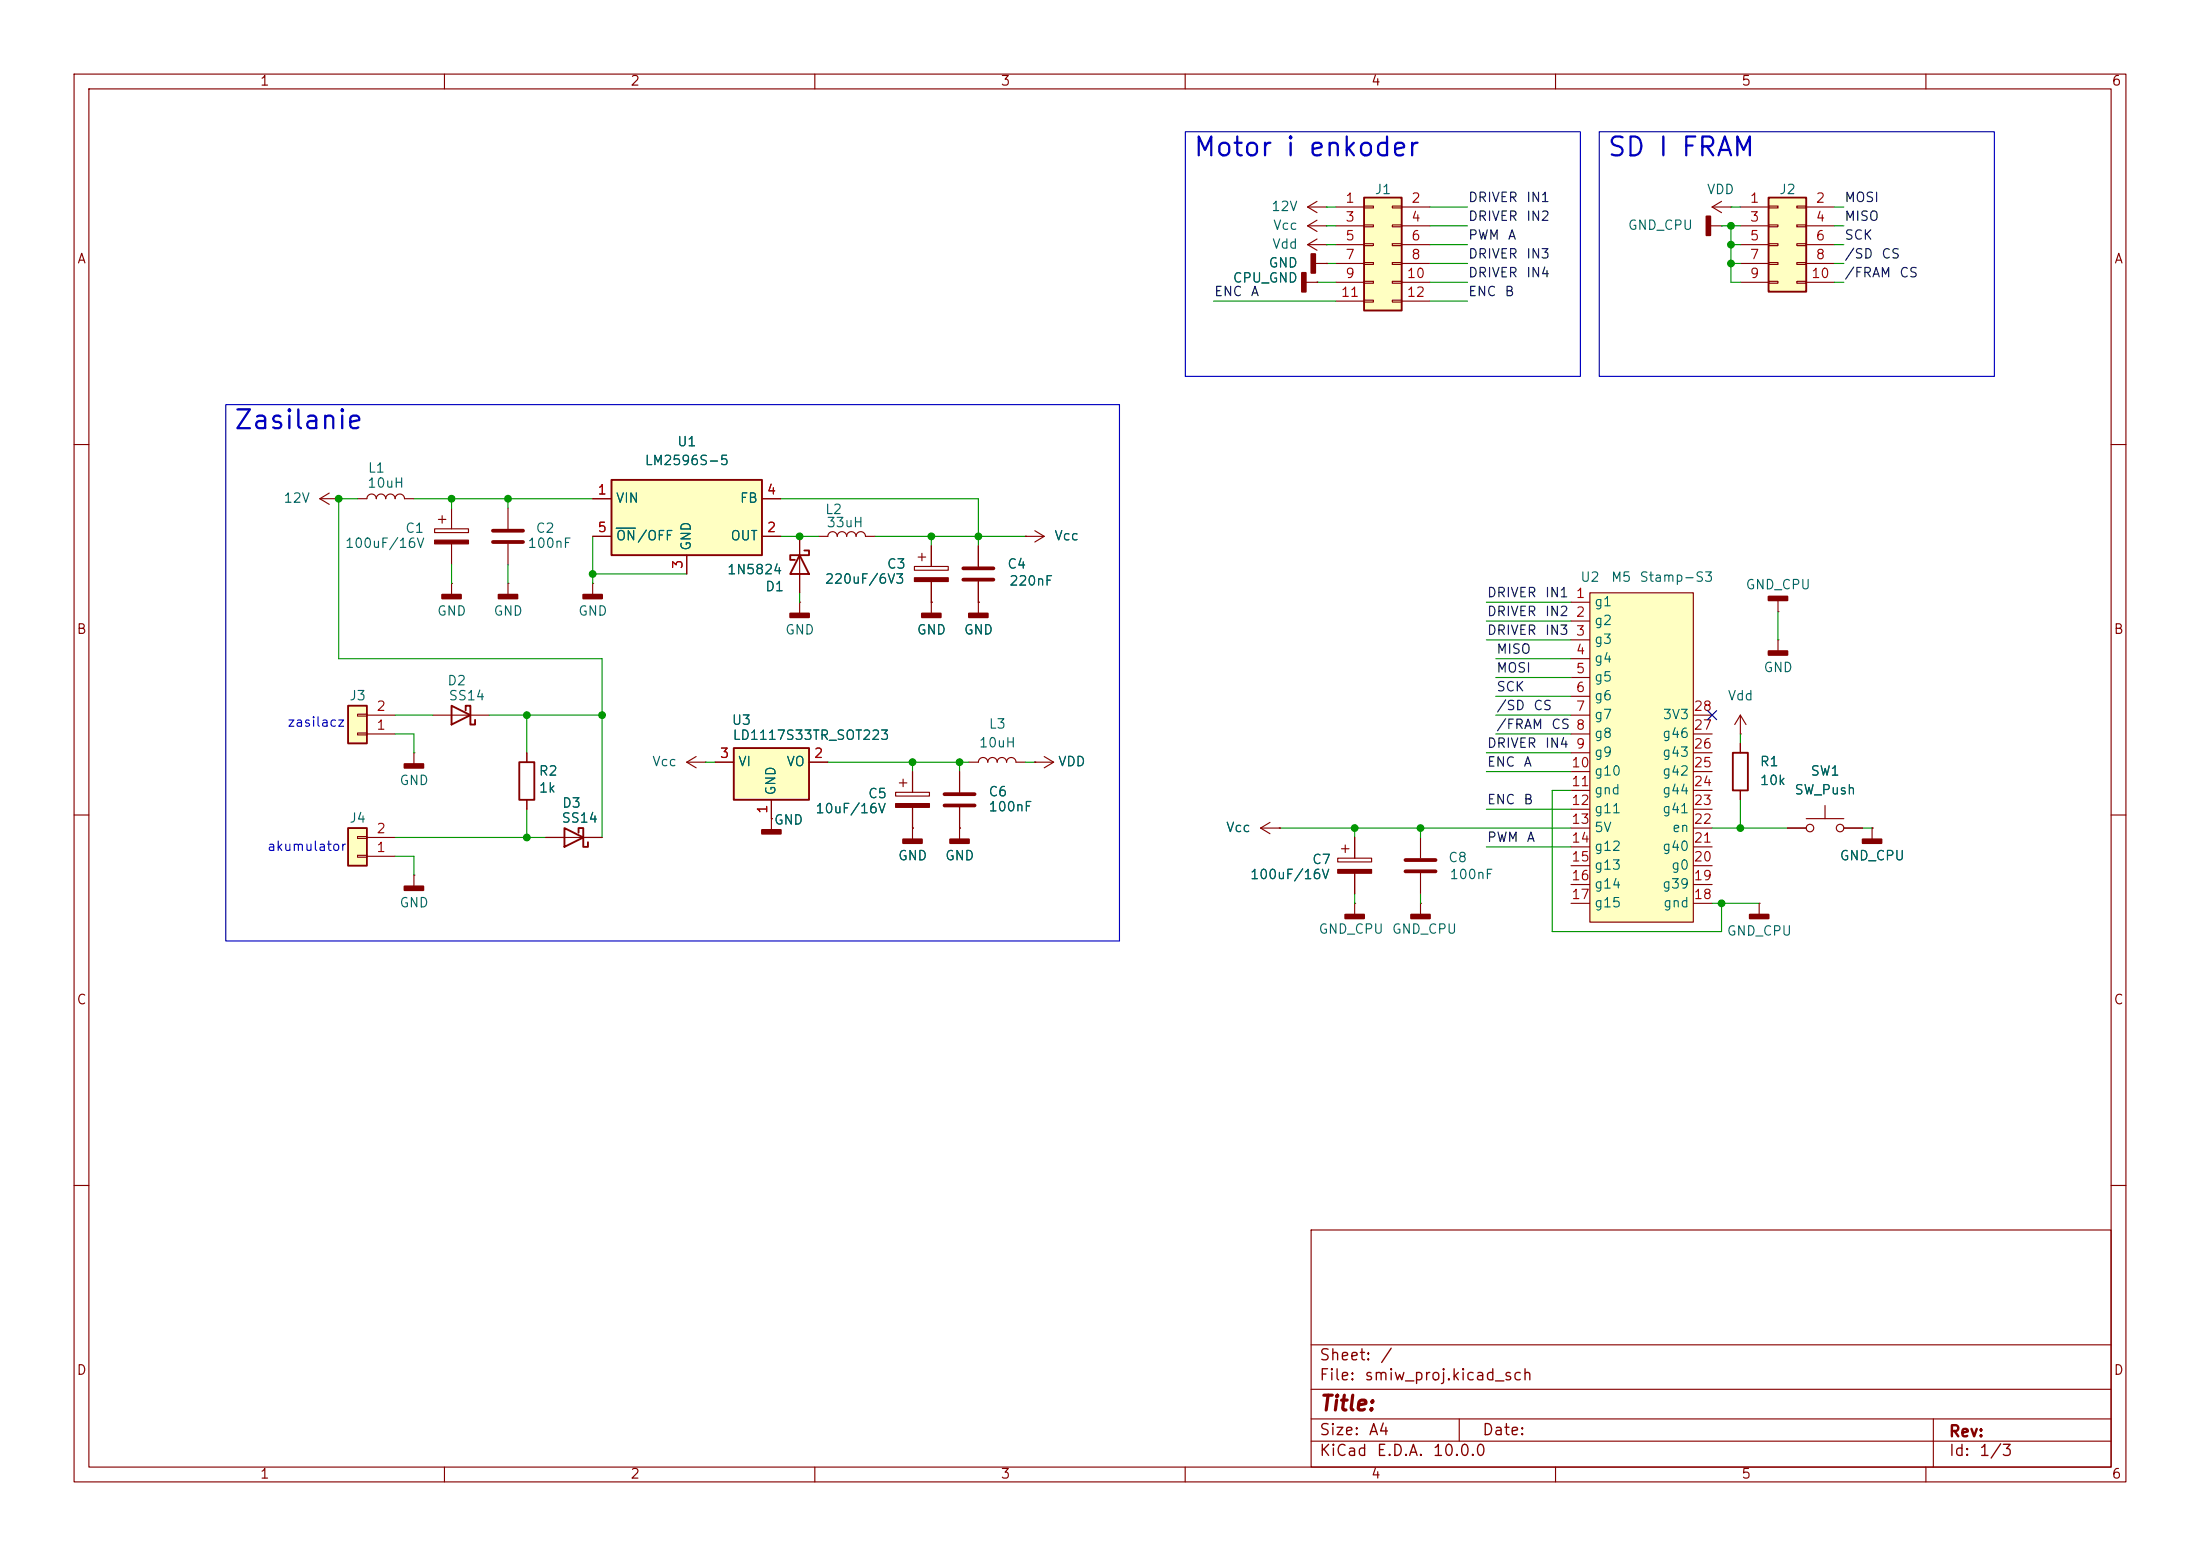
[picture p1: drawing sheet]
<svg xmlns="http://www.w3.org/2000/svg" width="297mm" height="210mm" viewBox="0 0 297 210" stroke-linecap="round" stroke-linejoin="round" font-family="sans-serif">
<g fill="none" stroke="#840000" stroke-width=".15">
<path d="M10 10h277v190h-277zM12 12h273v186h-273zM60 10v2M110 10v2M160 10v2M210 10v2M260 10v2M230.9 30.5h1.5M231.1 27.9l1.3 .8M231.1 27.9h2.6M232.4 30.5h.1M232.4 27.2l-1.3 .7"/>
<path d="M233.7 27.9h.1M10 60h2M43.2 67.3l1.2 .8M43.2 67.3h2.5M44.4 66.5l-1.2 .8M45.7 67.3h.1M285 60h2M10 110h2M170.2 111.8l1.2 .7M170.2 111.8h2.5M171.4 111l-1.2 .8M172.7 111.8h.1"/>
<path d="M285 110h2M10 160h2M177 166h108v32h-108zM285 160h2M60 198v2M110 198v2M160 198v2M177 194.5h108M177 191.5h108M177 187.5h108M177 181.5h108M197 191.5v3"/>
<path d="M210 198v2M260 198v2M261 191.5v6.5"/>
</g>
<path d="M230.4 29.2h.5v2.6h-.5z" fill="#840000" stroke="#840000" stroke-width=".25"/>
<path d="M47 111.8h2.5v5h-2.5z" fill="#ffffc2"/>
<path d="M47 111.8h2.5v5h-2.5z" fill="none" stroke="#840000" stroke-width=".25"/>
<g fill="none" stroke="#840000" stroke-width=".15">
<path d="M176.5 33l1.3 .8M176.5 33h2.6M176.5 30.5l1.3 .7M176.5 30.5h2.6M177.5 35.6h1.6M177.8 32.3l-1.3 .7M177.8 29.7l-1.3 .8M179.1 33h.1M179.1 35.6h.1M179.1 30.5h.1M48.3 115.4h1.2v.3h-1.2zM48.3 112.9h1.2v.3h-1.2z"/>
<path d="M49.5 115.6h3.8M49.5 113h3.8"/>
</g>
<path d="M177 34.3h.5v2.5h-.5z" fill="#840000" stroke="#840000" stroke-width=".25"/>
<path d="M238.8 26.7h5v12.7h-5z" fill="#ffffc2"/>
<path d="M238.8 26.7h5v12.7h-5z" fill="none" stroke="#840000" stroke-width=".25"/>
<g fill="none" stroke="#840000" stroke-width=".15">
<path d="M176.3 38.1h1.5M177.8 38.1h.1M234.9 27.9h3.9M234.9 30.5h3.9M234.9 33h3.9M234.9 35.6h3.9M234.9 38.1h3.9M238.8 27.8h1.2v.3h-1.2zM238.8 30.4h1.2v.2h-1.2zM238.8 32.9h1.2v.2h-1.2zM238.8 35.4h1.2v.3h-1.2zM238.8 38h1.2v.2h-1.2z"/>
<path d="M242.6 27.8h1.2v.3h-1.2zM242.6 30.4h1.2v.2h-1.2zM242.6 32.9h1.2v.2h-1.2zM242.6 35.4h1.2v.3h-1.2zM242.6 38h1.2v.2h-1.2zM243.8 27.9h3.8M243.8 30.5h3.8M243.8 33h3.8M243.8 35.6h3.8M243.8 38.1h3.8"/>
</g>
<path d="M175.8 36.8h.5v2.6h-.5z" fill="#840000" stroke="#840000" stroke-width=".25"/>
<path d="M184.1 26.7h5.1v15.2h-5.1z" fill="#ffffc2"/>
<path d="M184.1 26.7h5.1v15.2h-5.1zM233.9 101.6h2.1v5.1h-2.1z" fill="none" stroke="#840000" stroke-width=".25"/>
<g fill="none" stroke="#840000" stroke-width=".15">
<path d="M176.5 27.9h2.6M176.5 27.9l1.3 .8M177.8 27.2l-1.3 .7M179.1 27.9h.1M180.3 27.9h3.8M180.3 30.5h3.8M180.3 33h3.8M180.3 35.6h3.8M180.3 38.1h3.8M184.1 27.8h1.3v.3h-1.3zM184.1 30.4h1.3v.2h-1.3zM184.1 32.9h1.3v.2h-1.3z"/>
<path d="M184.1 35.4h1.3v.3h-1.3zM184.1 38h1.3v.2h-1.3zM188 27.8h1.2v.3h-1.2zM188 30.4h1.2v.2h-1.2zM188 32.9h1.2v.2h-1.2zM188 35.4h1.2v.3h-1.2zM188 38h1.2v.2h-1.2zM189.2 27.9h3.8M189.2 30.5h3.8M189.2 33h3.8M189.2 35.6h3.8M189.2 38.1h3.8"/>
<path d="M180.3 40.6h3.8M184.1 40.5h1.3v.3h-1.3zM188 40.5h1.2v.3h-1.2zM189.2 40.6h3.8M110.5 72.4h1.3a.64 .64 0 0 1 .6-.6 .64 .64 0 0 1 .6 .6 .64 .64 0 0 1 .7-.6 .64 .64 0 0 1 .6 .6 .64 .64 0 0 1 .6-.6 .64 .64 0 0 1 .7 .6 .64 .64 0 0 1 .6-.6 .64 .64 0 0 1 .6 .6h1.3M123.4 76.5h4.6v.5h-4.6zM124 75.2h1M124.5 74.7v1M125.7 73.7v2.8M125.7 78.5v4.3M107.9 81.3h.1M107.9 81.3v1.5"/>
<path d="M125.7 81.3h.1M132.1 81.3h.1M132.1 81.3v1.5M234.9 99.1h.1M234.9 96.5v2.6M234.9 96.5l-.7 1.3M234.9 96.5l.8 1.3M240 86.4h.1M240 86.4v1.5M104.1 110.5h.1M104.1 110.5v1.5M130.8 102.9h1.3a.64 .64 0 0 1 .6-.7 .64 .64 0 0 1 .6 .7 .64 .64 0 0 1 .7-.7 .64 .64 0 0 1 .6 .7 .64 .64 0 0 1 .7-.7 .64 .64 0 0 1 .6 .7 .64 .64 0 0 1 .6-.7 .64 .64 0 0 1 .7 .7h1.2"/>
<path d="M180.6 115.8h4.6v.5h-4.6zM181.1 114.6h1M181.6 114v1.1M182.9 113v2.8M182.9 117.9v2.8M191.8 113v2.8M191.8 117.9v2.8M234.9 100.3v1.3M234.9 106.7v1.3M241.3 111.8h2.5M243.8 110.5h5.1M246.4 108.7v1.8"/>
<path d="M248.9 111.8h2.6M252.7 111.8h.1M252.7 111.8v1.5M182.9 121.9h.1M182.9 121.9v1.5M191.8 121.9h.1M191.8 121.9v1.5"/>
<circle cx="244.3" cy="111.8" r=".51"/>
<circle cx="248.4" cy="111.8" r=".51"/>
</g>
<g fill="#840000" stroke="#840000" stroke-width=".25">
<path d="M181.6 123.4h2.5v.6h-2.5z"/>
<path d="M190.5 123.4h2.5v.6h-2.5z"/>
<path d="M102.9 112h2.5v.5h-2.5z"/>
<path d="M238.8 87.9h2.5v.5h-2.5z"/>
<path d="M251.5 113.3h2.5v.5h-2.5z"/>
<path d="M130.8 82.8h2.5v.5h-2.5z"/>
<path d="M124.5 82.8h2.5v.5h-2.5z"/>
<path d="M106.7 82.8h2.5v.5h-2.5z"/>
</g>
<path d="M189.7 117.6h4.1M189.7 116.1h4.1" fill="none" stroke="#840000" stroke-width=".51"/>
<g fill="#840000" stroke="#840000" stroke-width=".15">
<path d="M180.6 117.3h4.6v.6h-4.6z"/>
<path d="M123.4 78h4.6v.5h-4.6z"/>
</g>
<path d="M214.6 80h14v44.5h-14z" fill="#ffffc2"/>
<g fill="none" stroke="#840000" stroke-width=".15">
<path d="M48.3 67.3h1.2a.64 .64 0 0 1 .7-.6 .64 .64 0 0 1 .6 .6 .64 .64 0 0 1 .6-.6 .64 .64 0 0 1 .7 .6 .64 .64 0 0 1 .6-.6 .64 .64 0 0 1 .6 .6 .64 .64 0 0 1 .7-.6 .64 .64 0 0 1 .6 .6h1.3M107.9 72.4v7.6M212.1 81.3h2.5M212.1 83.8h2.5M212.1 86.4h2.5M212.1 88.9h2.5M212.1 91.4h2.5M212.1 94h2.5M212.1 96.5h2.5M212.1 99.1h2.5M214.6 80h14v44.5h-14zM228.6 96.5h2.5"/>
<path d="M228.6 99.1h2.5M240 82.6h.1M240 81v1.6M55.9 118.1h.1M55.9 118.1v1.5M92.7 102.9l1.3 .7M92.7 102.9h2.5M94 102.1l-1.3 .8M95.2 102.9h.1M212.1 101.6h2.5M212.1 104.1h2.5M212.1 106.7h2.5"/>
<path d="M212.1 109.2h2.5M212.1 111.8h2.5M212.1 114.3h2.5M212.1 116.8h2.5M212.1 119.4h2.5M228.6 101.6h2.5M228.6 104.1h2.5M228.6 106.7h2.5M228.6 109.2h2.5M228.6 111.8h2.5M228.6 114.3h2.5M228.6 116.8h2.5"/>
<path d="M228.6 119.4h2.5M212.1 121.9h2.5M228.6 121.9h2.5M237.5 121.9h.1M237.5 121.9v1.5"/>
</g>
<g fill="#840000" stroke="#840000" stroke-width=".25">
<path d="M236.2 123.4h2.6v.6h-2.6z"/>
<path d="M238.8 80.5h2.5v.5h-2.5z"/>
<path d="M54.6 119.6h2.5v.5h-2.5z"/>
</g>
<path d="M107.9 74.9l1.3 2.6h-2.5zM108.6 74.3h.6v.6h-2.5v.7h.6" fill="none" stroke="#840000" stroke-width=".25"/>
<path d="M82.5 64.8h20.4v10.1h-20.4z" fill="#ffffc2"/>
<path d="M82.5 64.8h20.4v10.1h-20.4z" fill="none" stroke="#840000" stroke-width=".25"/>
<g fill="none" stroke="#840000" stroke-width=".15">
<path d="M58.7 71.4h4.5v.5h-4.5zM59.2 70.1h1M59.7 69.6v1M61 78.7h.1M61 68.6v2.8M61 73.4v2.8M61 78.7v1.6M68.6 78.7h.1M68.6 68.6v2.8M68.6 73.4v2.8M68.6 78.7v1.6M80 67.3h2.5"/>
<path d="M80 72.4h2.5M92.7 74.9v2.6M102.9 67.3h2.5M102.9 72.4h2.5M132.1 73.7v2.8M132.1 78.5v2.8M138.4 72.4h.1M138.4 72.4h2.6M139.7 71.6l1.3 .8M141 72.4l-1.3 .8M129.5 111.8h.1M129.5 104.1v2.8"/>
<path d="M129.5 109v4.3M139.7 102.9h.1M139.7 102.9h2.5M141 102.1l1.2 .8M142.2 102.9l-1.2 .7"/>
</g>
<path d="M83.2 71.3h2.6" fill="none" stroke="#006464" stroke-width=".15"/>
<path d="M66.5 73.2h4.1M66.5 71.6h4.1M130 76.7h4.1M130 78.2h4.1M127.5 107.2h4.1M127.5 108.7h4.1" fill="none" stroke="#840000" stroke-width=".51"/>
<path d="M58.7 72.9h4.5v.5h-4.5z" fill="#840000" stroke="#840000" stroke-width=".15"/>
<g fill="#840000" stroke="#840000" stroke-width=".25">
<path d="M67.3 80.3h2.5v.5h-2.5z"/>
<path d="M59.7 80.3h2.5v.5h-2.5z"/>
<path d="M128.3 113.3h2.5v.5h-2.5z"/>
</g>
<path d="M99.1 101h10.1v7h-10.1z" fill="#ffffc2"/>
<path d="M61 95.3l2.5 1.2-2.5 1.3zM62.9 95.9v-.6h.6v2.5h.6v-.6M76.2 111.8l2.5 1.2-2.5 1.3zM78.1 112.4v-.6h.6v2.5h.7v-.6M99.1 101h10.1v7h-10.1z" fill="none" stroke="#840000" stroke-width=".25"/>
<g fill="none" stroke="#840000" stroke-width=".15">
<path d="M80 78.7h.1M80 78.7v1.6M58.4 96.5h7.6M55.9 101.6h.1M55.9 101.6v1.5M73.7 113h7.6M96.5 102.9h2.6M104.1 108v2.5M109.2 102.9h2.6M120.9 106.9h4.6v.5h-4.6zM121.4 105.7h1M121.9 105.2v1"/>
<path d="M123.2 111.8h.1M123.2 104.1v2.8M123.2 109v4.3"/>
</g>
<path d="M120.9 108.5h4.6v.5h-4.6z" fill="#840000" stroke="#840000" stroke-width=".15"/>
<g fill="#840000" stroke="#840000" stroke-width=".25">
<path d="M54.6 103.1h2.5v.5h-2.5z"/>
<path d="M78.7 80.3h2.6v.5h-2.6z"/>
<path d="M121.9 113.3h2.6v.5h-2.6z"/>
</g>
<path d="M47 95.3h2.5v5h-2.5z" fill="#ffffc2"/>
<path d="M47 95.3h2.5v5h-2.5zM70.1 102.9h2v5.1h-2z" fill="none" stroke="#840000" stroke-width=".25"/>
<g fill="none" stroke="#840000" stroke-width=".15">
<path d="M177.8 38.1h.1M179.1 35.6h.1M80 67.3h2.5M80 72.4h2.5M92.7 74.9v2.6M102.9 67.3h2.5M102.9 72.4h2.5M107.9 72.4v2.5M107.9 77.5v2.5M125.7 73.7v2.8M125.7 78.5v2.8M132.1 73.7v2.8"/>
<path d="M132.1 78.5v2.8M138.4 72.4h.1M48.3 98.9h1.2v.3h-1.2zM48.3 96.4h1.2v.2h-1.2zM49.5 99.1h3.8M49.5 96.5h3.8M125.7 81.3h.1M132.1 81.3h.1M71.1 101.6v1.3M71.1 108v1.2M73.7 113h2.5M78.7 113h2.6"/>
<path d="M96.5 102.9h2.6M104.1 110.5h.1M104.1 108v2.5M109.2 102.9h2.6M123.2 111.8h.1M123.2 104.1v2.8M123.2 109v2.8M129.5 111.8h.1M129.5 104.1v2.8M129.5 109v2.8M139.7 102.9h.1M172.7 111.8h.1"/>
<path d="M182.9 113v2.8M182.9 117.9v2.8M234.9 100.3v1.3M234.9 106.7v1.3M241.3 111.8h2.5M248.9 111.8h2.6M252.7 111.8h.1"/>
</g>
<g fill="none" stroke="#009600" stroke-width=".15">
<path d="M177.8 38.1h2.5M179.1 30.5h1.2M179.1 35.6h1.2M179.1 33h1.2M179.1 27.9h1.2M193 30.5h5.1M193 35.6h5.1M193 33h5.1M193 38.1h5.1M193 27.9h5.1M232.4 30.5h2.5M233.7 35.6h1.2"/>
<path d="M233.7 33h1.2M233.7 30.5v7.6h1.2M233.7 27.9h1.2M247.6 30.5h1.3M247.6 35.6h1.3M247.6 33h1.3M247.6 38.1h1.3M247.6 27.9h1.3M163.8 40.6h16.5M193 40.6h5.1M48.3 67.3h-2.6v21.6h35.6v24.1M55.9 67.3h24.1"/>
<path d="M61 67.3v1.3M61 76.2v2.5M68.6 67.3v1.3M68.6 76.2v2.5M80 72.4v6.3M80 77.5h12.7M105.4 67.3h26.7v6.4M105.4 72.4h5.1M118.1 72.4h20.3M125.7 72.4v1.3M53.3 99.1h2.6v2.5M53.3 96.5h5.1"/>
<path d="M66 96.5h15.3M71.1 96.5v5.1M107.9 80v1.3M200.7 83.8h11.4M200.7 81.3h11.4M200.7 86.4h11.4M201.9 96.5h10.2M201.9 99.1h10.2M201.9 88.9h10.2M201.9 94h10.2M201.9 91.4h10.2M234.9 99.1v1.2"/>
<path d="M240 82.6v3.8M53.3 115.6h2.6v2.5M53.3 113h20.4M71.1 109.2v3.8M95.2 102.9h1.3M111.8 102.9h19M123.2 102.9v1.2M129.5 102.9v1.2M138.4 102.9h1.3M172.7 111.8h39.4M182.9 111.8v1.2M191.8 111.8v1.2"/>
<path d="M200.7 101.6h11.4M200.7 104.1h11.4M200.7 114.3h11.4M200.7 109.2h11.4M212.1 106.7h-2.6v19h22.9v-3.8M231.1 111.8h10.2M234.9 108v3.8M251.5 111.8h1.2M182.9 120.7v1.2M191.8 120.7v1.2M231.1 121.9h6.4"/>
</g>
<path d="M230.5 95.9l1.2 1.2M231.7 95.9l-1.2 1.2" fill="none" stroke="#000084" stroke-width=".15"/>
<path d="M160 17.8h53.4v33h-53.4zM215.9 17.8h53.3v33h-53.3zM30.5 54.6h120.6v72.4h-120.6z" fill="none" stroke="#0000c2" stroke-width=".15"/>
<path d="M83.2 71.3h2.6" fill="none" stroke="#006464" stroke-width=".15"/>
<g fill="#009600" stroke="#009600" stroke-width=".14">
<circle cx="71.1" cy="113" r=".46"/>
<circle cx="71.1" cy="96.5" r=".46"/>
<circle cx="233.7" cy="33" r=".46"/>
<circle cx="233.7" cy="35.6" r=".46"/>
<circle cx="233.7" cy="30.5" r=".46"/>
<circle cx="191.8" cy="111.8" r=".46"/>
<circle cx="182.9" cy="111.8" r=".46"/>
<circle cx="123.2" cy="102.9" r=".46"/>
<circle cx="132.1" cy="72.4" r=".46"/>
<circle cx="129.5" cy="102.9" r=".46"/>
<circle cx="125.7" cy="72.4" r=".46"/>
<circle cx="234.9" cy="111.8" r=".46"/>
<circle cx="232.4" cy="121.9" r=".46"/>
<circle cx="80" cy="77.5" r=".46"/>
<circle cx="81.3" cy="96.5" r=".46"/>
<circle cx="45.7" cy="67.3" r=".46"/>
<circle cx="61" cy="67.3" r=".46"/>
<circle cx="68.6" cy="67.3" r=".46"/>
<circle cx="107.9" cy="72.4" r=".46"/>
</g>
<g font-size="2.5" fill="#0000c2">
<text x="161" y="21.7">Motor</text>
<text x="173.4" y="21.7">i</text>
<text x="176.5" y="21.7">enkoder</text>
<text x="216.9" y="21.7">SD</text>
<text x="223.7" y="21.7">I</text>
<text x="226.8" y="21.7">FRAM</text>
<text x="31.4" y="58.6">Zasilanie</text>
</g>
<text font-size="2" fill="#840000" x="178" y="190.9">Title:</text>
<g font-size="1.5" fill="#840000">
<text x="178" y="184">Sheet:</text>
<text x="186.2" y="184">/</text>
<text x="178" y="186.7">File:</text>
<text x="184.1" y="186.7">smiw_proj.kicad_sch</text>
<text x="178" y="196.9">KiCad</text>
<text x="178" y="194.1">Size:</text>
<text x="184.7" y="194.1">A4</text>
<text x="185.7" y="196.9">E.D.A.</text>
<text x="193.3" y="196.9">10.0.0</text>
<text x="200" y="194.1">Date:</text>
<text x="263" y="194.3">Rev:</text>
<text x="263" y="196.9">Id:</text>
<text x="267.1" y="196.9">1/3</text>
</g>
<g font-size="1.3" fill="#840000">
<text x="35" y="11.9">1</text>
<text x="85" y="11.9">2</text>
<text x="135" y="11.9">3</text>
<text x="185" y="11.9">4</text>
<text x="235" y="11.9">5</text>
<text x="285" y="11.9">6</text>
<text x="10.3" y="35.9">A</text>
<text x="285.3" y="35.9">A</text>
<text x="10.3" y="85.9">B</text>
<text x="285.3" y="85.9">B</text>
<text x="10.3" y="135.9">C</text>
<text x="285.3" y="135.9">C</text>
<text x="10.3" y="185.9">D</text>
<text x="285.3" y="185.9">D</text>
<text x="35" y="199.9">1</text>
<text x="85" y="199.9">2</text>
<text x="135" y="199.9">3</text>
<text x="185" y="199.9">4</text>
<text x="235" y="199.9">5</text>
<text x="285" y="199.9">6</text>
</g>
<g font-size="1.3" fill="#006464">
<text x="171.5" y="28.8">12V</text>
<text x="185.5" y="26.5">J1</text>
<text x="230.3" y="26.5">VDD</text>
<text x="240.1" y="26.5">J2</text>
<text x="171.7" y="33.9">Vdd</text>
<text x="171.8" y="31.3">Vcc</text>
<text x="219.7" y="31.3">GND_CPU</text>
<text x="166.3" y="38.5">CPU_GND</text>
<text x="171.2" y="36.4">GND</text>
<text x="49.6" y="64.1">L1</text>
<text x="87" y="63.1">LM2596S-5</text>
<text x="91.3" y="60.6">U1</text>
<text x="38.2" y="68.2">12V</text>
<text x="49.5" y="66.1">10uH</text>
<text x="83.1" y="68.2">VIN</text>
<text x="99.8" y="68.2">FB</text>
<text x="111.3" y="69.7">L2</text>
<text x="111.5" y="71.5">33uH</text>
<text x="46.5" y="74.3">100uF/16V</text>
<text x="54.6" y="72.2">C1</text>
<text x="71.1" y="74.3">100nF</text>
<text x="72.2" y="72.2">C2</text>
<text x="83.1" y="73.3">ON/OFF</text>
<text x="93.6" y="74.4" transform="rotate(-90 93.6 74.4)">GND</text>
<text x="98.1" y="77.8">1N5824</text>
<text x="98.5" y="73.3">OUT</text>
<text x="119.6" y="77.1">C3</text>
<text x="135.9" y="77.1">C4</text>
<text x="142.2" y="73.3">Vcc</text>
<text x="58.9" y="83.4">GND</text>
<text x="66.5" y="83.4">GND</text>
<text x="78" y="83.4">GND</text>
<text x="103.2" y="80.1">D1</text>
<text x="111.3" y="79.1">220uF/6V3</text>
<text x="136.2" y="79.3">220nF</text>
<text x="213.3" y="78.8">U2</text>
<text x="215.1" y="82.1">g1</text>
<text x="217.4" y="78.8">M5</text>
<text x="221.2" y="78.8">Stamp-S3</text>
<text x="235.6" y="79.9">GND_CPU</text>
<text x="105.9" y="86">GND</text>
<text x="123.7" y="86">GND</text>
<text x="130" y="86">GND</text>
<text x="215.1" y="84.7">g2</text>
<text x="215.1" y="87.2">g3</text>
<text x="215.1" y="89.8">g4</text>
<text x="47.1" y="94.8">J3</text>
<text x="60.3" y="92.8">D2</text>
<text x="60.5" y="94.8">SS14</text>
<text x="215.1" y="92.3">g5</text>
<text x="215.1" y="94.8">g6</text>
<text x="233.2" y="94.8">Vdd</text>
<text x="238" y="91">GND</text>
<text x="98.7" y="98.1">U3</text>
<text x="98.8" y="100.2">LD1117S33TR_SOT223</text>
<text x="132.1" y="101.2">10uH</text>
<text x="133.4" y="98.7">L3</text>
<text x="215.1" y="97.4">g7</text>
<text x="215.1" y="99.9">g8</text>
<text x="224.3" y="99.9">g46</text>
<text x="224.4" y="97.4">3V3</text>
<text x="53.8" y="106.3">GND</text>
<text x="72.7" y="105">R2</text>
<text x="72.7" y="107.3">1k</text>
<text x="88" y="103.7">Vcc</text>
<text x="99.6" y="103.7">VI</text>
<text x="105" y="107.4" transform="rotate(-90 105 107.4)">GND</text>
<text x="106.1" y="103.7">VO</text>
<text x="133.4" y="107.8">C6</text>
<text x="142.8" y="103.7">VDD</text>
<text x="215.1" y="102.5">g9</text>
<text x="215.1" y="105">g10</text>
<text x="215.1" y="107.5">gnd</text>
<text x="224.3" y="107.5">g44</text>
<text x="224.3" y="105">g42</text>
<text x="224.3" y="102.5">g43</text>
<text x="237.5" y="103.7">R1</text>
<text x="237.5" y="106.3">10k</text>
<text x="242.2" y="107.5">SW_Push</text>
<text x="244.3" y="105">SW1</text>
<text x="47.1" y="111.4">J4</text>
<text x="75.7" y="111.4">SS14</text>
<text x="75.8" y="109.3">D3</text>
<text x="104.4" y="111.6">GND</text>
<text x="110" y="110.1">10uF/16V</text>
<text x="117.1" y="108.1">C5</text>
<text x="133.4" y="109.8">100nF</text>
<text x="165.4" y="112.6">Vcc</text>
<text x="215.1" y="110.1">g11</text>
<text x="215.1" y="112.6">5V</text>
<text x="224.3" y="110.1">g41</text>
<text x="225.7" y="112.6">en</text>
<text x="121.2" y="116.4">GND</text>
<text x="127.5" y="116.4">GND</text>
<text x="168.7" y="119">100uF/16V</text>
<text x="177" y="116.9">C7</text>
<text x="195.4" y="116.7">C8</text>
<text x="195.6" y="119">100nF</text>
<text x="215.1" y="115.2">g12</text>
<text x="215.1" y="117.7">g13</text>
<text x="224.3" y="115.2">g40</text>
<text x="225.5" y="117.7">g0</text>
<text x="248.3" y="116.4">GND_CPU</text>
<text x="53.8" y="122.8">GND</text>
<text x="215.1" y="120.2">g14</text>
<text x="215.1" y="122.8">g15</text>
<text x="224.3" y="120.2">g39</text>
<text x="224.4" y="122.8">gnd</text>
<text x="177.9" y="126.3">GND_CPU</text>
<text x="187.8" y="126.3">GND_CPU</text>
<text x="233" y="126.6">GND_CPU</text>
</g>
<g font-size="1.3" fill="#a90000">
<text x="181.5" y="27.7">1</text>
<text x="190.4" y="27.7">2</text>
<text x="236.1" y="27.7">1</text>
<text x="245" y="27.7">2</text>
<text x="181.5" y="30.2">3</text>
<text x="181.5" y="32.8">5</text>
<text x="181.5" y="35.3">7</text>
<text x="190.4" y="30.2">4</text>
<text x="190.4" y="32.8">6</text>
<text x="190.4" y="35.3">8</text>
<text x="236.1" y="30.2">3</text>
<text x="236.1" y="32.8">5</text>
<text x="236.1" y="35.3">7</text>
<text x="245" y="30.2">4</text>
<text x="245" y="32.8">6</text>
<text x="245" y="35.3">8</text>
<text x="180.9" y="40.4">11</text>
<text x="181.5" y="37.8">9</text>
<text x="189.8" y="37.8">10</text>
<text x="189.8" y="40.4">12</text>
<text x="236.1" y="37.8">9</text>
<text x="244.4" y="37.8">10</text>
<text x="80.6" y="67.1">1</text>
<text x="103.4" y="67.1">4</text>
<text x="80.6" y="72.1">5</text>
<text x="92.5" y="76.9" transform="rotate(-90 92.5 76.9)">3</text>
<text x="103.4" y="72.1">2</text>
<text x="212.7" y="81">1</text>
<text x="212.7" y="83.6">2</text>
<text x="212.7" y="86.1">3</text>
<text x="212.7" y="88.6">4</text>
<text x="212.7" y="91.2">5</text>
<text x="212.7" y="93.7">6</text>
<text x="50.7" y="98.8">1</text>
<text x="50.7" y="96.3">2</text>
<text x="212.7" y="96.3">7</text>
<text x="212.7" y="101.3">9</text>
<text x="228.6" y="101.3">26</text>
<text x="228.6" y="98.8">27</text>
<text x="228.6" y="96.3">28</text>
<text x="97.1" y="102.6">3</text>
<text x="109.8" y="102.6">2</text>
<text x="212" y="103.9">10</text>
<text x="212" y="106.4">11</text>
<text x="228.6" y="106.4">24</text>
<text x="228.6" y="103.9">25</text>
<text x="50.7" y="112.8">2</text>
<text x="103.9" y="109.9" transform="rotate(-90 103.9 109.9)">1</text>
<text x="212" y="109">12</text>
<text x="212" y="111.5">13</text>
<text x="228.6" y="111.5">22</text>
<text x="228.6" y="109">23</text>
<text x="50.7" y="115.3">1</text>
<text x="212" y="114">14</text>
<text x="212" y="116.6">15</text>
<text x="212" y="119.1">16</text>
<text x="228.6" y="119.1">19</text>
<text x="228.6" y="116.6">20</text>
<text x="228.6" y="114">21</text>
<text x="212" y="121.7">17</text>
<text x="228.6" y="121.7">18</text>
</g>
<g font-size="1.3" fill="#0f0f0f">
<text x="198.1" y="27.6">DRIVER</text>
<text x="205.9" y="27.6">IN1</text>
<text x="248.9" y="27.6">MOSI</text>
<text x="198.1" y="32.7">PWM</text>
<text x="198.1" y="30.1">DRIVER</text>
<text x="198.1" y="35.2">DRIVER</text>
<text x="203.5" y="32.7">A</text>
<text x="205.9" y="30.1">IN2</text>
<text x="205.9" y="35.2">IN3</text>
<text x="248.9" y="35.2">/SD</text>
<text x="248.9" y="32.7">SCK</text>
<text x="248.9" y="30.1">MISO</text>
<text x="253.9" y="35.2">CS</text>
<text x="163.8" y="40.3">ENC</text>
<text x="168.8" y="40.3">A</text>
<text x="198.1" y="40.3">ENC</text>
<text x="198.1" y="37.8">DRIVER</text>
<text x="203" y="40.3">B</text>
<text x="205.9" y="37.8">IN4</text>
<text x="248.9" y="37.8">/FRAM</text>
<text x="256.3" y="37.8">CS</text>
<text x="200.7" y="80.9">DRIVER</text>
<text x="200.7" y="83.5">DRIVER</text>
<text x="208.5" y="80.9">IN1</text>
<text x="208.5" y="83.5">IN2</text>
<text x="200.7" y="86">DRIVER</text>
<text x="201.9" y="88.6">MISO</text>
<text x="208.5" y="86">IN3</text>
<text x="201.9" y="93.6">SCK</text>
<text x="201.9" y="91.1">MOSI</text>
<text x="200.7" y="101.3">DRIVER</text>
<text x="201.9" y="96.2">/SD</text>
<text x="201.9" y="98.7">/FRAM</text>
<text x="206.9" y="96.2">CS</text>
<text x="208.5" y="101.3">IN4</text>
<text x="209.3" y="98.7">CS 8</text>
<text x="200.7" y="103.8">ENC</text>
<text x="205.6" y="103.8">A</text>
<text x="200.7" y="108.9">ENC</text>
<text x="200.7" y="114">PWM</text>
<text x="205.6" y="108.9">B</text>
<text x="206" y="114">A</text>
</g>
<g font-size="1.3" fill="#0000c2">
<text x="38.7" y="98.4">zasilacz</text>
<text x="36" y="115.2">akumulator</text>
</g>
</svg>
